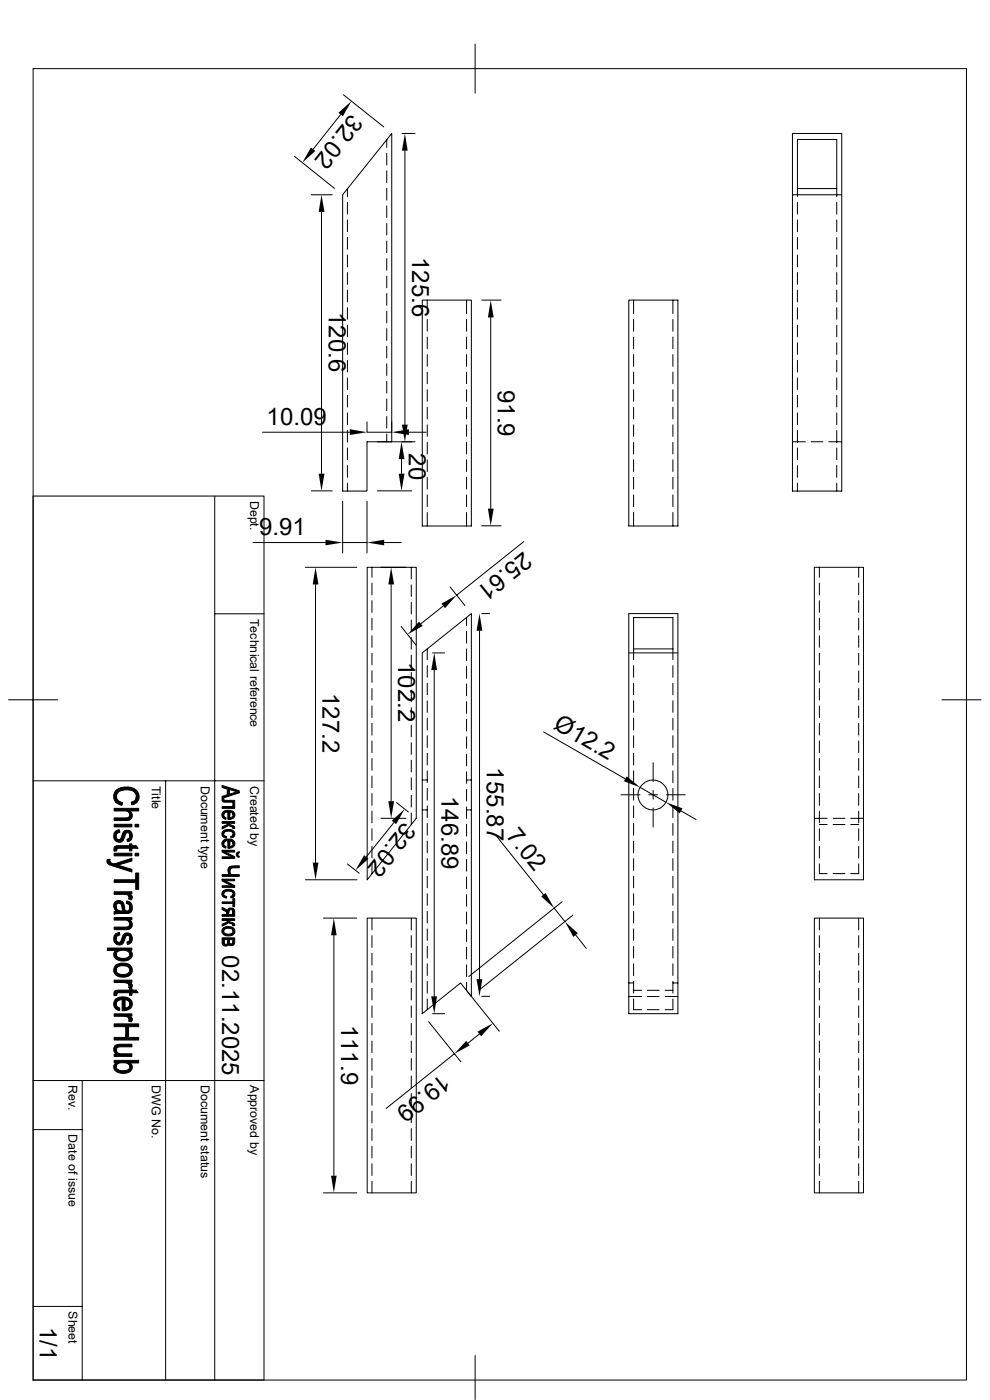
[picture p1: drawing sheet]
<svg xmlns="http://www.w3.org/2000/svg" width="210mm" height="297mm" viewBox="0 0 210 297" stroke-linecap="round" stroke-linejoin="round" font-family="sans-serif">
<g fill="none" stroke="#000" stroke-width=".21">
<path d="M7 14.6h198v278.2h-198zM100.8 9.4v10.4M62.4 33.1l8.6 6.9M72.3 24.3l-5.9 7.4M72.9 20.1l8.5 6.8M82 29.6v1.7M82 32.5v2.5M82 36.2v2.5M82 40v2.5M85.3 28.3h2.8M85.9 32v58.1M169.2 29.6h8.3v10.4h-8.3z"/>
<path d="M66 41.3h4.5M68.2 45v55.5M73.7 40v1.7M73.7 42.9v2.5M73.7 46.7v2.4M73.7 50.4v2.5M73.7 54.1v2.5M73.7 57.8v2.5M82 43.7v2.4M82 47.4v2.5M82 51.1v2.5M82 54.9v2.4"/>
<path d="M82 58.6v2.4M168.1 41.3v62.9h10.5v-75.9h-10.5v13h10.5M169.2 40v1.7M169.2 42.9v2.5M169.2 46.7v2.4M169.2 50.4v2.5M169.2 54.1v2.5M169.2 57.8v2.5M177.5 40v1.7M177.5 42.9v2.5M177.5 46.7v2.4M177.5 50.4v2.5"/>
<path d="M177.5 54.1v2.5M177.5 57.8v2.5M73.7 61.6v2.5M73.7 65.3v2.4M73.7 69v2.5M73.7 72.7v2.5M73.7 76.5v2.4M82 62.3v2.5M82 66v2.5M82 69.7v2.5M82 73.4v2.5M82 77.2v2.5"/>
<path d="M89.6 63.7h10.4v47.9h-10.4zM90.6 63.7v2.8M90.6 67.8v2.5M90.6 71.5v2.5M90.6 75.2v2.5M90.6 79v2.4M99 63.7v2.8M99 67.8v2.5M99 71.5v2.5M99 75.2v2.5M99 79v2.4M102.2 63.7h4.1"/>
<path d="M104.1 67.4v40.5M133.4 63.7h10.4v47.9h-10.4zM134.4 63.7v2.8M134.4 67.8v2.5M134.4 71.5v2.5M134.4 75.2v2.5M134.4 79v2.4M142.7 63.7v2.8M142.7 67.8v2.5M142.7 71.5v2.5M142.7 75.2v2.5M142.7 79v2.4"/>
<path d="M169.2 61.6v2.5M169.2 65.3v2.4M169.2 69v2.5M169.2 72.7v2.5M169.2 76.5v2.4M177.5 61.6v2.5M177.5 65.3v2.4M177.5 69v2.5M177.5 72.7v2.5M177.5 76.5v2.4M55.7 91.7h18.5M73.7 80.2v2.4"/>
<path d="M73.7 83.9v2.5M73.7 87.6v2.5M73.7 91.3v2.5M73.7 95v2.5M73.7 98.8v2.5M77.9 89.5v2.1M77.9 91.7h5.2M82 80.9v2.5M82 84.6v2.5M82 88.3v2.5M82 92.1v1.6M83.1 93.7v-65.4l-10.4 13v62.9h5.2v-10.5h10.2"/>
<path d="M83.1 89.5v2.1M85.2 97.4v3.1M86.7 91.7h3.7M90.6 82.7v2.4M90.6 86.4v2.5M90.6 90.1v2.5M90.6 93.9v2.4M90.6 97.5v2.5M99 82.7v2.4M99 86.4v2.5M99 90.1v2.5M99 93.9v2.4"/>
<path d="M99 97.5v2.5M134.4 82.7v2.4M134.4 86.4v2.5M134.4 90.1v2.5M134.4 93.9v2.4M134.4 97.5v2.5M142.7 82.7v2.4M142.7 86.4v2.5M142.7 90.1v2.5M142.7 93.9v2.4M142.7 97.5v2.5M168.1 93.7h2.8"/>
<path d="M169.2 80.2v2.4M169.2 83.9v2.5M169.2 87.6v2.5M169.2 91.3v2.5M169.2 95v2.5M169.2 98.8v2.5M172.1 93.7h2.5M175.8 93.7h2.8M177.5 80.2v2.4M177.5 83.9v2.5M177.5 87.6v2.5M177.5 91.3v2.5"/>
<path d="M177.5 95v2.5M177.5 98.8v2.5M7 105.2h49v187.6h-49M45.6 105.2v187.6M53.7 115.1h15.3M66 104.1h4.5M72.7 106.3v11M72.7 115.1h5.2M73.7 102.5v1.7M77.9 106.3v11M80.1 104.1h7.3M81.5 115.1h3.6"/>
<path d="M90.6 101.3v2.5M90.6 105v2.5M90.6 108.7v2.9M99 101.3v2.5M99 105v2.5M99 108.7v2.9M102.2 111.5h4.1M111.1 114.9l-14.2 11.4M134.4 101.3v2.5M134.4 105v2.5M134.4 108.7v2.9M142.7 101.3v2.5"/>
<path d="M142.7 105v2.5M142.7 108.7v2.9M169.2 102.5v1.7M177.5 102.5v1.7M45.6 130.2h10.4M64.8 120.4h10.9M66.9 124v59M77.9 120.4h10.4v53.2l-10.4 13zM78.9 120.4v2.1M78.9 123.7v2.5M78.9 127.4v2.5M78.9 131.1v2.5"/>
<path d="M78.9 134.9v2.4M78.9 138.6v2.5M80.8 120.4h5.3M83 124v46M85.1 132.9l3.1 3.9M87.2 120.4v2.4M87.2 124.1v2.4M87.2 127.8v2.5M87.2 131.5v2.5M87.2 135.3v2.4M87.2 139v2.4M89.6 138.5l10.4-8.3v81.2l-2.3-2.9-8.1 6.6z"/>
<path d="M90.6 137.7v2.3M91.8 138.5h2.5M94 128.6l-4.7 3.7M95.5 124.5l3.1 4M99 131v1.7M99 133.9v2.5M99 137.7v2.5M101.7 133.8v73.9M102.2 130.2h1.7M133.4 130.2h10.4v84.9h-10.4zM133.4 138.5h10.4M134.4 140v-9h8.3v9"/>
<path d="M134.4 137.7h8.3M172.8 120.4h10.4v66.2h-10.4zM173.8 120.4v2.1M173.8 123.7v2.5M173.8 127.4v2.5M173.8 131.1v2.5M173.8 134.9v2.4M173.8 138.6v2.5M182.2 120.4v2.1M182.2 123.7v2.5M182.2 127.4v2.5M182.2 131.1v2.5"/>
<path d="M182.2 134.9v2.4M182.2 138.6v2.5M1.8 148.5h10.4M78.9 142.3v2.5M78.9 146v2.5M78.9 149.8v2.4M78.9 153.5v2.5M78.9 157.2v2.5M87.2 142.7v2.5M87.2 146.4v2.5M87.2 150.1v2.5M87.2 153.8v2.5"/>
<path d="M87.2 157.6v2.5M90.6 141.2v2.5M90.6 144.9v2.5M90.6 148.7v2.4M90.6 152.4v2.5M90.6 156.1v2.5M90.6 159.8v2.5M92.1 142.2v69.2M99 141.4v2.5M99 145.1v2.5M99 148.8v2.5M99 152.6v2.5"/>
<path d="M99 156.3v2.4M115.3 155.3l17.3 9.9M134.4 141.2v2.5M134.4 144.9v2.5M134.4 148.7v2.4M134.4 152.4v2.5M134.4 156.1v2.5M134.4 159.8v2.5M142.7 141.2v2.5M142.7 144.9v2.5M142.7 148.7v2.4M142.7 152.4v2.5"/>
<path d="M142.7 156.1v2.5M142.7 159.8v2.5M173.8 142.3v2.5M173.8 146v2.5M173.8 149.8v2.4M173.8 153.5v2.5M173.8 157.2v2.5M182.2 142.3v2.5M182.2 146v2.5M182.2 149.8v2.4M182.2 153.5v2.5M182.2 157.2v2.5"/>
<path d="M199.8 148.5h8.3M7 165.7h49M35.1 165.7v127.1M78.9 160.9v2.5M78.9 164.6v2.5M78.9 168.4v2.5M78.9 172.1v2.5M78.9 175.8v2.5M78.9 179.5v2.5M80.8 173.6h5.3M83.6 174.5l-5.9 7.3M84.1 170.3l2.5 2"/>
<path d="M87.2 161.3v2.5M87.2 165v2.5M87.2 168.7v2.5M87.2 172.5v2.4M89.6 171.8h1M89.6 165.5h1M90.6 163.5v2.5M90.6 167.3v2.5M90.6 171v2.5M90.6 174.7v2.5M90.6 178.4v2.5M99 160v2.5"/>
<path d="M99 163.7v2.5M99 167.5v2.4M99 171.2v2.5M99 174.9v2.5M99 178.6v2.5M99 171.8h1M99 165.5h1M105.3 177.3l10 12.5M131.7 168.6h4.1M134.4 163.5v2.5M134.4 167.3v2.5M134.4 171v2.5"/>
<path d="M134.4 174.7v2.5M134.4 178.4v2.5M135.8 167l5.5 3.2M137.6 168.6h1.9M138.6 161.8v4M138.6 167.7v1.8M138.6 171.4v4.1M141.4 168.6h4M142.7 163.5v2.5M142.7 167.3v2.5M142.7 171v2.5M142.7 174.7v2.5"/>
<path d="M142.7 178.4v2.5M144.5 172l3.2 1.9M172.8 173.6h2.7M173.8 160.9v2.5M173.8 164.6v2.5M173.8 168.4v2.5M173.8 172.1v2.5M173.8 175.8v2.5M173.8 179.5v2.5M173.8 174.9h1.7M176.7 173.6h2.5M176.7 174.9h2.5"/>
<path d="M180.5 173.6h2.7M180.5 174.9h1.7M182.2 160.9v2.5M182.2 164.6v2.5M182.2 168.4v2.5M182.2 172.1v2.5M182.2 175.8v2.5M182.2 179.5v2.5M64.8 186.6h10.9M68.6 194.8h7.1M70.8 198.4v51M73.7 183.3l2.5 2"/>
<path d="M77.9 194.8h10.4v58.3h-10.4zM78.9 183.3v2M78.9 194.8v2.5M78.9 198.5v2.5M87.2 194.8v2.5M87.2 198.5v2.5M90.6 182.2v2.5M90.6 185.9v2.4M90.6 189.6v2.5M90.6 193.3v2.5M90.6 197.1v2.4M99 182.3v2.5"/>
<path d="M99 186.1v2.5M99 189.8v2.5M99 193.5v2.5M99 197.2v2.5M117.6 192.7l2.2 2.8M119.3 191.3l-19.9 15.9M121.5 194.1l-19.8 15.9M122.1 198.4l2.3 2.8M134.4 182.2v2.5M134.4 185.9v2.4M134.4 189.6v2.5M134.4 193.3v2.5"/>
<path d="M134.4 197.1v2.4M142.7 182.2v2.5M142.7 185.9v2.4M142.7 189.6v2.5M142.7 193.3v2.5M142.7 197.1v2.4M172.8 194.8h10.4v58.3h-10.4zM173.8 194.8v2.5M173.8 198.5v2.5M173.8 183.3v2h1.7M176.7 185.3h2.5M182.2 183.3v2h-1.7"/>
<path d="M182.2 194.8v2.5M182.2 198.5v2.5M78.9 202.2v2.5M78.9 206v2.4M78.9 209.7v2.4M78.9 213.4v2.5M78.9 217.1v2.5M87.2 202.2v2.5M87.2 206v2.4M87.2 209.7v2.4M87.2 213.4v2.5M87.2 217.1v2.5"/>
<path d="M89.6 215.1h.1M90.6 200.8v2.4M90.6 204.5v2.5M90.6 208.2v2.5M90.6 211.9v2.3M90.9 216.7l6.9 8.6M91.8 215.1h2.5M99 201v2.5M99 204.7v2.5M99 208.4v1.7M99.1 210.2l6.8 8.6M101.7 219.4l-2.4 1.9"/>
<path d="M102.2 211.4h1.7M133.4 208.5h1M133.4 211.4h2.7M134.4 200.8v2.4M134.4 204.5v2.5M134.4 208.2v2.5M134.4 211.9v2.3h1.7M134.4 210.1h1.7M137.3 214.2h2.5M137.3 210.1h2.5M137.3 211.4h2.5M141.1 210.1h1.6"/>
<path d="M141.1 211.4h2.7M142.7 200.8v2.4M142.7 204.5v2.5M142.7 208.2v2.5M142.7 211.9v2.3h-1.6M142.7 208.5h1.1M173.8 202.2v2.5M173.8 206v2.4M173.8 209.7v2.4M173.8 213.4v2.5M173.8 217.1v2.5M182.2 202.2v2.5"/>
<path d="M182.2 206v2.4M182.2 209.7v2.4M182.2 213.4v2.5M182.2 217.1v2.5M7 239.6h10.4M7 229.2h49M17.4 229.2v63.6M78.9 220.9v2.4M78.9 224.6v2.4M78.9 228.3v2.5M78.9 232v2.5M78.9 235.7v2.5"/>
<path d="M78.9 239.4v2.5M87.2 220.9v2.4M87.2 224.6v2.4M87.2 228.3v2.5M87.2 232v2.5M87.2 235.7v2.5M87.2 239.4v2.5M96.4 223.6l-14.5 11.6M173.8 220.9v2.4M173.8 224.6v2.4M173.8 228.3v2.5M173.8 232v2.5"/>
<path d="M173.8 235.7v2.5M173.8 239.4v2.5M182.2 220.9v2.4M182.2 224.6v2.4M182.2 228.3v2.5M182.2 232v2.5M182.2 235.7v2.5M182.2 239.4v2.5M68.6 253.1h7.1M78.9 243.2v2.5M78.9 246.9v2.5M78.9 250.6v2.5"/>
<path d="M87.2 243.2v2.5M87.2 246.9v2.5M87.2 250.6v2.5M173.8 243.2v2.5M173.8 246.9v2.5M173.8 250.6v2.5M182.2 243.2v2.5M182.2 246.9v2.5M182.2 250.6v2.5M7 277.2h10.4M100.8 287.6v9.3"/>
<circle cx="138.5" cy="168.7" r="3.2"/>
</g>
<g fill="#000" stroke="#000" stroke-width=".21">
<path d="M24.6 176.3l.7-.3 .1 .6a.79 .79 0 0 0-.8 .8z" fill-rule="evenodd"/>
<path d="M24.7 169a1.29 1.29 0 0 0 1.3 1.3l-.1 .6-1.2-.6z" fill-rule="evenodd"/>
<path d="M24.2 173.5h2.6a.66 .66 0 0 0 .7-.7v1.1l-.3 .1-3 .1z" fill-rule="evenodd"/>
<path d="M24.5 176.4l.1 1a.61 .61 0 0 0 .6 .7 .61 .61 0 0 0 .6-.7 1.18 1.18 0 0 1 1.8-1.1l-.1 1a.51 .51 0 0 0-.4-.7 .51 .51 0 0 0-.6 .6 1.38 1.38 0 0 1-1.5 1.4 1.38 1.38 0 0 1-.5-2.2z" fill-rule="evenodd"/>
<path d="M24.2 174.9h3.8v.5h-3.8z" fill-rule="evenodd"/>
<path d="M27.6 172a1.12 1.12 0 0 1-.1 1.9z" fill-rule="evenodd"/>
<path d="M27.6 176.3a1.27 1.27 0 0 1 .4 1.3 1.27 1.27 0 0 1-1 1l-.1-.5a.6 .6 0 0 0 .6-.8z" fill-rule="evenodd"/>
<path d="M28.9 169v1.3l-.9 .5-.2-.6 .9-.5z" fill-rule="evenodd"/>
<path d="M24.8 179.5l2.7-.1v-.4h.5v.4h.9l.4 .6h-1.3v.5h-.5v-.5h-2.5l-.2 .3z" fill-rule="evenodd"/>
<path d="M24.2 171.5h5.2v.5h-1.8l-.1 1.9v-1.1l-.3-.6-.5-.2h-2.5z" fill-rule="evenodd"/>
<path d="M28.7 174.9h.7v.5h-.7z" fill-rule="evenodd"/>
<path d="M24.5 167.9a3.3 3.3 0 0 1 4.9 .4 1.72 1.72 0 0 1-.5 2v-1.3a1.75 1.75 0 0 0-2.2-1.4 1.65 1.65 0 0 0-2 1.4l-.1 1.3a1.94 1.94 0 0 1-.1-2.4z" fill-rule="evenodd"/>
<path d="M47.3 172.3l.1-.1 .1 .9 .5 .4-.1 .3a.93 .93 0 0 1-.8-.6 .93 .93 0 0 1 .2-.9z" fill-rule="evenodd"/>
<path d="M47.3 178.4l.1-.1 .1 .9 .5 .4-.1 .3a.93 .93 0 0 1-.8-.6 .93 .93 0 0 1 .2-.9z" fill-rule="evenodd"/>
<path d="M47.3 176.3l.1-.1 .1 1 .6 .3-.1 .3a.89 .89 0 0 1-.8-.5 .89 .89 0 0 1 .1-1z" fill-rule="evenodd"/>
<path d="M47.1 175.4l1.1-.5 .1-.2 .1 .5-.2 .1-1.1 .6z" fill-rule="evenodd"/>
<path d="M48.6 174.7l.2 .3 .6 .2v.4v-.1l-.8-.4z" fill-rule="evenodd"/>
<path d="M47.4 172.2a2.16 2.16 0 0 1 2 0v.7l-.1-.4-.6-.2v1.6h-.4v-1.6l-.7 .2-.1 .4z" fill-rule="evenodd"/>
<path d="M47.4 178.3a2.16 2.16 0 0 1 2 0v.7l-.1-.4-.6-.2v1.6h-.4v-1.6l-.7 .2-.1 .4z" fill-rule="evenodd"/>
<path d="M48.9 177.4l.5-.2v-.2l.1 .6-.5 .2z" fill-rule="evenodd"/>
<path d="M47.1 169.4h.4l.1 .4h2.2v1.7l-.4-.4v-.9h-1.5a.62 .62 0 0 1-.6-.2 .62 .62 0 0 1-.2-.6z" fill-rule="evenodd"/>
<path d="M47.1 174.3h2.7v.4h-1.2v.4l-.1-.1-.1 .2-.1-.5h-1.2z" fill-rule="evenodd"/>
<path d="M49.4 175.2l.3 .2 .1 .4h-.4z" fill-rule="evenodd"/>
<path d="M47.1 171.1h2.3l.4 .4h-2.7z" fill-rule="evenodd"/>
<path d="M48.7 172.3l.1 1.2 .6-.4v-.9a.91 .91 0 0 1 .4 1 .91 .91 0 0 1-1 .6l-.1 .1z" fill-rule="evenodd"/>
<path d="M47.4 176.2a1.6 1.6 0 0 1 2.4 .6v.4l-.3 .4-.1-.6a1.02 1.02 0 0 0-1.5-.6l-.4 .2v.3z" fill-rule="evenodd"/>
<path d="M48.7 178.4l.1 1.2 .6-.4v-.9a.91 .91 0 0 1 .4 1 .91 .91 0 0 1-1 .6l-.1 .1z" fill-rule="evenodd"/>
<path d="M47.1 166.6l3.7 1.2v.4l-2.2-.7-.4 1.1v-1.2l-1.1-.4z" fill-rule="evenodd"/>
<path d="M47.1 169l1.1-.4 .4-1.1v1l1.7-.5 .5 .2-3.7 1.2z" fill-rule="evenodd"/>
<path d="M22.7 182.4l.7-.1-.1 1.2-.6-.6z" fill-rule="evenodd"/>
<path d="M24.6 192.3l.1 1-.1-.1z" fill-rule="evenodd"/>
<path d="M24.3 179.7l.5-.2v1l-.6 .1z" fill-rule="evenodd"/>
<path d="M24.6 198.1l.7-.3 .1 .6a.79 .79 0 0 0-.8 .8z" fill-rule="evenodd"/>
<path d="M24.4 191.3a1.21 1.21 0 0 1 1.8 .3l-.1 1.7-.2-.9a.63 .63 0 0 0-.5-.8 .63 .63 0 0 0-.8 .7v.9a1.42 1.42 0 0 1-.2-1.9z" fill-rule="evenodd"/>
<path d="M27.4 195.1l.2 .1-.1 .8z" fill-rule="evenodd"/>
<path d="M26.9 191.1l.7 .3-.1 1.1a.67 .67 0 0 0-.7-.8z" fill-rule="evenodd"/>
<path d="M24.5 198.2l.1-.1v1.1a.6 .6 0 0 0 .6 .7 .6 .6 0 0 0 .6-.7 1.2 1.2 0 0 1 1.8-1.1l-.1 1a.51 .51 0 0 0-.4-.7 .51 .51 0 0 0-.6 .6 1.37 1.37 0 0 1-1.3 1.4 1.36 1.36 0 0 1-.7-2.2z" fill-rule="evenodd"/>
<path d="M24.2 183.3l3.8-1.2v.6l-3 .9z" fill-rule="evenodd"/>
<path d="M23.3 182.6l.3 .5 4.4 1.3v.6l-4.7-1.5z" fill-rule="evenodd"/>
<path d="M24.2 189.2h3.8v.5h-.6v.6a1.04 1.04 0 0 0-1.2-.6h-2z" fill-rule="evenodd"/>
<path d="M24.2 194.6h3.8v.5h-.6v.6l-.2-.3-.5-.2h-2.5z" fill-rule="evenodd"/>
<path d="M24.2 181h3.8v.6h-3.8z" fill-rule="evenodd"/>
<path d="M27.4 189.7a.74 .74 0 0 1 .6 .4 .74 .74 0 0 1-.1 .8l-.6-.2z" fill-rule="evenodd"/>
<path d="M24.7 192.6l.5 .6 .9 .1 .1-1.7 .2 .8a.59 .59 0 0 0 .5 .9 .59 .59 0 0 0 .6-.7l.1-1.2a1.47 1.47 0 0 1-.2 2.3l-2.5 .1-.7 .2v-.6l.5-.1z" fill-rule="evenodd"/>
<path d="M24.2 196.7h2.3a.79 .79 0 0 0 1-.7l.1-.8a1.14 1.14 0 0 1 .4 1.5 1.14 1.14 0 0 1-1.5 .5h-2.3z" fill-rule="evenodd"/>
<path d="M27.6 198.1a1.27 1.27 0 0 1 .5 1.3 1.27 1.27 0 0 1-1.1 1l-.1-.6a.58 .58 0 0 0 .6-.7z" fill-rule="evenodd"/>
<path d="M24.2 186.6h4.6v-1.4h.6v3.5h-.6v-1.5h-4.6z" fill-rule="evenodd"/>
<path d="M28.7 181h.7v.6h-.7z" fill-rule="evenodd"/>
<path d="M47.2 189.1l.2-.2 .1 .9 .6 .4-.1 .3a.91 .91 0 0 1-.8-.4 .91 .91 0 0 1 0-1z" fill-rule="evenodd"/>
<path d="M47.1 192.5l1.1 .7v.8l-.1-.5-1-.5z" fill-rule="evenodd"/>
<path d="M47.1 196.1l.9-.4 .3-.4 .1 .5-.1 .1-1.2 .6z" fill-rule="evenodd"/>
<path d="M48.5 184.2l.2-.3-.1 1.6-.3-.8z" fill-rule="evenodd"/>
<path d="M48.6 195.3l.2 .3 .6 .2v.5v-.2l-.8-.3z" fill-rule="evenodd"/>
<path d="M48.5 192.8l.5-.2 .4 .1v1.3v-.5a.46 .46 0 0 0-.5-.5 .46 .46 0 0 0-.4 .6z" fill-rule="evenodd"/>
<path d="M47.4 196.9l.9-.3h.8l.3 .3v.7a1.12 1.12 0 0 0-1.7-.5l-.2 .5z" fill-rule="evenodd"/>
<path d="M49.4 189.7l.1 .6-.5 .2-.1-.3 .4-.2z" fill-rule="evenodd"/>
<path d="M47.1 191.3h2.3v-.7h.4v1.8h-.4v-.7h-2.3z" fill-rule="evenodd"/>
<path d="M47.1 194h1.1v-.8l.3-.4v1.2h.9v-1.3l.3 .4 .1 1.3h-2.7z" fill-rule="evenodd"/>
<path d="M47.1 194.9h2.7v.4h-1.2v.5l-.1-.2-.1 .2-.1-.5h-1.2z" fill-rule="evenodd"/>
<path d="M49.4 195.8l.3 .2 .1 .4h-.4z" fill-rule="evenodd"/>
<path d="M47.1 199h2.7l-.1 1.2-.2 .3-.1-1.2h-.8v1.1h-.1l-.2 .2v-1.3h-.8v1.3l-.4-.5z" fill-rule="evenodd"/>
<path d="M47.1 180.4l2.7 1.3v.4l-2.7-1.3z" fill-rule="evenodd"/>
<path d="M47.1 181.8h2l.7 .3h-2.7z" fill-rule="evenodd"/>
<path d="M47.1 180.4h2.7v.4h-2z" fill-rule="evenodd"/>
<path d="M47.1 186.5h2.7v.4h-2z" fill-rule="evenodd"/>
<path d="M47.1 186.5l2.7 1.4v.4l-2.7-1.4z" fill-rule="evenodd"/>
<path d="M47.1 187.9h2l.7 .4h-2.7z" fill-rule="evenodd"/>
<path d="M47.4 188.9l.7-.2a1.24 1.24 0 0 1 1.7 1.1l-.3 .5-.1-.6a1.12 1.12 0 0 0-1.6-.5l-.3 .5z" fill-rule="evenodd"/>
<path d="M47.3 197l.1-.2 .1 .8a1.22 1.22 0 0 0 1.9 .2v-1a.99 .99 0 0 1 .3 1.3 .99 .99 0 0 1-1.2 .4h-.1a1.02 1.02 0 0 1-1.1-.4 1.02 1.02 0 0 1 0-1.1z" fill-rule="evenodd"/>
<path d="M50.2 180.9l.2-.1 .1 .6 .3 .3v.2a.6 .6 0 0 1-.6-.4 .6 .6 0 0 1 0-.6z" fill-rule="evenodd"/>
<path d="M50.4 180.8l.4-.1v.2l-.4 .4z" fill-rule="evenodd"/>
<path d="M48.7 183.9l.1 1.2 .2 .4h1.8v.4h-3.7v-.4h1.5z" fill-rule="evenodd"/>
<path d="M48.7 183.9l.4-.2h1.7v.4l-1.6 .1-.3 .1-.1 .4z" fill-rule="evenodd"/>
<path d="M24.3 201.9l.3-.3v1.8l-.5-.7v-.5z" fill-rule="evenodd"/>
<path d="M24.3 210.4l.5-.3v1.1h-.6z" fill-rule="evenodd"/>
<path d="M24.6 211.9v1.2l.3 .5 .5 .3v.5a1.44 1.44 0 0 1-1.2-1 1.44 1.44 0 0 1 .4-1.5z" fill-rule="evenodd"/>
<path d="M24.6 204.7a2.91 2.91 0 0 1 2.9 0v1.1a1.32 1.32 0 0 0-1.8-.9l-.8 .3-.3 .6z" fill-rule="evenodd"/>
<path d="M24.7 211.8a2.73 2.73 0 0 1 2.8 .1v1.1l-.2-.7-.8-.2v2.3h-.6v-2.4l-.9 .3-.4 .7z" fill-rule="evenodd"/>
<path d="M27.5 201.6l.1 .1v.8z" fill-rule="evenodd"/>
<path d="M22.8 201.1h5.2v.5h-.5v.5a1.94 1.94 0 0 0-2.8 .1l-.1 1.2v-1.8h-1.8z" fill-rule="evenodd"/>
<path d="M24.2 207.9h3.8v.5h-.6v.7a1.12 1.12 0 0 0-1.2-.7h-2z" fill-rule="evenodd"/>
<path d="M24.2 215.1h3.8v.5h-.6v.6a1.01 1.01 0 0 0-1.2-.6h-2z" fill-rule="evenodd"/>
<path d="M24.6 202.4a1.56 1.56 0 0 0 2.2 .8h.3l.4-.4 .1-1.1a1.22 1.22 0 0 1 .3 1.4 1.22 1.22 0 0 1-1.2 .7 2.61 2.61 0 0 1-2.1-.4z" fill-rule="evenodd"/>
<path d="M24.5 204.8l.1-.1v1.1a1.53 1.53 0 0 0 2.2 .8l.4-.1 .3-.5v-1.3a1.49 1.49 0 0 1 .4 1.9 1.49 1.49 0 0 1-1.7 .7 1.58 1.58 0 0 1-1.7-.5 1.58 1.58 0 0 1-.2-1.7z" fill-rule="evenodd"/>
<path d="M27.4 208.4l.2 .1a.65 .65 0 0 1 .5 .5 .65 .65 0 0 1-.2 .6l-.6-.1z" fill-rule="evenodd"/>
<path d="M26.5 212.1v1.8l.6-.2 .3-.3 .1-1.5a1.41 1.41 0 0 1 .4 1.7 1.41 1.41 0 0 1-1.4 .8z" fill-rule="evenodd"/>
<path d="M27.4 215.6h.2a.65 .65 0 0 1 .5 .5 .65 .65 0 0 1-.2 .7l-.6-.2z" fill-rule="evenodd"/>
<path d="M24.8 210.1h2.7v-.4h.5v.4h.9l.4 .5h-1.3v.6h-.5v-.6h-2.5l-.2 .3z" fill-rule="evenodd"/>
<path d="M24.2 217.2h5.2v.6h-2.1l-.6 2.3v-2.3h-2.5z" fill-rule="evenodd"/>
<path d="M47.5 199.3v.5a.43 .43 0 0 0 .4 .6 .43 .43 0 0 0 .4-.6v.8l-.2 .1-.6-.1z" fill-rule="evenodd"/>
<path d="M48.6 199.3v.4a.4 .4 0 0 0 .4 .5 .4 .4 0 0 0 .4-.5l.1 .8-.8 .1-.1-.2z" fill-rule="evenodd"/>
<path d="M24.6 225.5h.1l-.1 .8z" fill-rule="evenodd"/>
<path d="M24.7 222.7l.1 .9h-.2z" fill-rule="evenodd"/>
<path d="M24.4 221.9l.9-.4h2.7v.6h-2.7a.58 .58 0 0 0-.6 .6l-.1 .9a1.15 1.15 0 0 1-.2-1.7z" fill-rule="evenodd"/>
<path d="M24.2 223.6h.6v-.4l.6 .4h2.6v.5h-3.8z" fill-rule="evenodd"/>
<path d="M24.5 225.6l.1-.1v.8a1.72 1.72 0 0 0 2.4 .7l.5-.3 .1-1.2a1.21 1.21 0 0 1 .3 1.5 1.21 1.21 0 0 1-1.3 .7 1.85 1.85 0 0 1-2.5-1.5z" fill-rule="evenodd"/>
<path d="M24.2 225h5.2v.5h-1.8l-.1 .8a1.33 1.33 0 0 0-1.7-.8l-.7 .1-.4 .5v-.6h-.5z" fill-rule="evenodd"/>
<path d="M24.2 220.1h2.5l.6-2.3v2.3h2.1v.5h-5.2z" fill-rule="evenodd"/>
</g>
<g fill="#000">
<path d="M66 31.3l.9 .7-2.8 2.5zM71.8 23.9l2.7-2.4-1.8 3.2zM85.9 28.3l.6 3.7h-1.2zM68.2 41.3l.6 3.7h-1.2zM104.1 63.7l.6 3.7h-1.2zM74.2 91.1l3.7 .6-3.7 .6zM85.2 93.7l.6 3.7h-1.2zM85.3 90.1h1.2l-.6 3.6zM83.1 91.7l3.6-.6v1.2zM67.6 100.5h1.2l-.6 3.6zM69 114.5l3.7 .6-3.7 .6zM77.9 115.1l3.6-.6v1.2z"/>
<path d="M84.6 100.5h1.2l-.6 3.6zM103.5 107.9h1.2l-.6 3.6zM66.9 120.4l.7 3.6h-1.3zM83 120.4l.6 3.6h-1.2zM88.9 131.9l.8 .9-3.3 1.8zM93.6 128.1l3.3-1.8-2.5 2.7zM101.7 130.2l.6 3.6h-1.2zM92.1 138.5l.6 3.7h-1.2zM82.4 170h1.2l-.6 3.6zM83.1 174.1l2.8-2.5-1.9 3.2zM133 164.7l2.8 2.3-3.5-1.3zM141.3 170.2l3.5 1.3-.6 1.1z"/>
<path d="M66.3 183h1.3l-.7 3.6zM70.8 194.8l.6 3.6h-1.2zM77.2 181.4l.9 .8-2.7 2.5zM114.8 190.2l.9-.8 1.9 3.3zM119.8 195.5l2.8 2.5-1 .8zM91.5 211.4h1.2l-.6 3.7zM101.3 218.9l3.3-1.8-2.5 2.7zM101.1 207.7h1.2l-.6 3.7zM98.9 220.8l.8 1-3.3 1.8zM70.2 249.4h1.2l-.6 3.7z"/>
</g>
<g font-size="5.1">
<text x="74.5" y="24" transform="rotate(129 74.5 24)">32.02</text>
<text x="87.4" y="54.5" transform="rotate(90 87.4 54.5)">125.6</text>
<text x="69.7" y="66.2" transform="rotate(90 69.7 66.2)">120.6</text>
<text x="105.6" y="82.7" transform="rotate(90 105.6 82.7)">91.9</text>
<text x="56.6" y="90.2">10.09</text>
<text x="86.7" y="96.2" transform="rotate(90 86.7 96.2)">20</text>
<text x="55" y="113.6">9.91</text>
<text x="111" y="116.9" transform="rotate(141 111 116.9)">25.61</text>
<text x="84.5" y="140.5" transform="rotate(90 84.5 140.5)">102.2</text>
<text x="68.4" y="147" transform="rotate(90 68.4 147)">127.2</text>
<text x="117.2" y="154.5" transform="rotate(30 117.2 154.5)">Ø12.2</text>
<text x="103.3" y="162.8" transform="rotate(90 103.3 162.8)">155.87</text>
<text x="93.6" y="168.8" transform="rotate(90 93.6 168.8)">146.89</text>
<text x="85.8" y="174.2" transform="rotate(129 85.8 174.2)">32.02</text>
<text x="107.2" y="177.3" transform="rotate(51 107.2 177.3)">7.02</text>
<text x="47.1" y="202.7" transform="rotate(90 47.1 202.7)">02.11.2025</text>
<text x="72.3" y="217.4" transform="rotate(90 72.3 217.4)">111.9</text>
<text x="93.8" y="227.6" transform="rotate(141 93.8 227.6)">19.99</text>
<text x="8.4" y="281.4" transform="rotate(90 8.4 281.4)">1/1</text>
</g>
<g font-size="2.6">
<text x="53.1" y="106.3" transform="rotate(90 53.1 106.3)">Dept.</text>
<text x="53.1" y="131.3" transform="rotate(90 53.1 131.3)">Technical reference</text>
<text x="32.2" y="166.7" transform="rotate(90 32.2 166.7)">Title</text>
<text x="42.6" y="166.7" transform="rotate(90 42.6 166.7)">Document type</text>
<text x="53.1" y="166.7" transform="rotate(90 53.1 166.7)">Created by</text>
<text x="14.5" y="230.2" transform="rotate(90 14.5 230.2)">Rev.</text>
<text x="32.2" y="230.2" transform="rotate(90 32.2 230.2)">DWG No.</text>
<text x="42.6" y="230.2" transform="rotate(90 42.6 230.2)">Document status</text>
<text x="53.1" y="230.2" transform="rotate(90 53.1 230.2)">Approved by</text>
<text x="14.5" y="240.7" transform="rotate(90 14.5 240.7)">Date of issue</text>
<text x="14.5" y="278.2" transform="rotate(90 14.5 278.2)">Sheet</text>
</g>
</svg>
